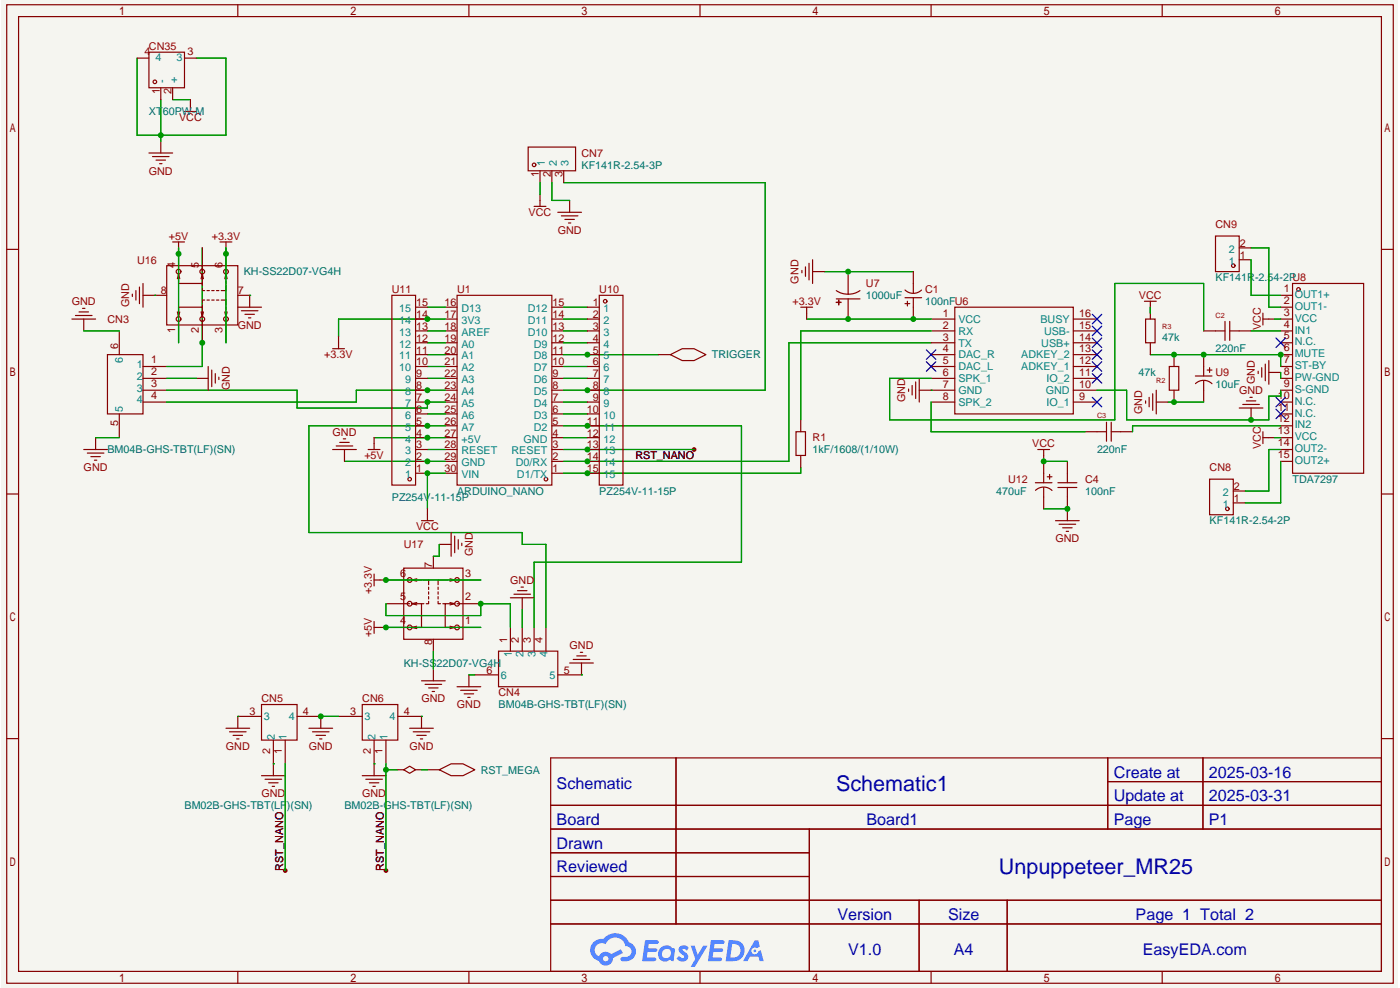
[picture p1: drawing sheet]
<svg xmlns="http://www.w3.org/2000/svg" width="297mm" height="210mm" viewBox="0 0 297 210" stroke-linecap="round" stroke-linejoin="round" font-family="sans-serif">
<path d="M.4 0h296.4v209.5h-296.4z" fill="#f5f5f0"/>
<g fill="#850000">
<circle cx="147.3" cy="95.3" r=".5"/>
<circle cx="60.5" cy="184.6" r=".5"/>
<circle cx="81.9" cy="184.6" r=".5"/>
</g>
<g fill="none" stroke="#850000" stroke-width=".25">
<path d="M1.4 1h294.4v207.5h-294.4zM3.9 3.5h289.3v202.5h-289.3zM50.5 1v2.5M99.5 1v2.5M148.6 1v2.5M197.6 1v2.5M246.7 1v2.5M1.4 52.9h2.5M293.2 52.9h2.6M1.4 104.8h2.5M293.2 104.8h2.6M1.4 156.7h2.5"/>
<path d="M293.2 156.7h2.6M116.9 160.7h176.3v45.3h-176.3zM116.9 170.8h176.3M116.9 175.8h176.3M143.5 160.7v35.3M171.8 175.8v30.2M235.1 160.7v15.1M235.1 165.8h58.1M255.4 160.7v15.1M116.9 180.9h54.9M116.9 190.9h176.3M116.9 185.9h54.9"/>
<path d="M116.9 196h176.3M195.1 190.9v15.1M213.8 190.9v15.1M50.5 206v2.5M99.5 206v2.5M148.6 206v2.5M197.6 206v2.5M246.7 206v2.5"/>
</g>
<g fill="#5487ff">
<path d="M144.4 200.8a1.29 1.29 0 0 1 1.8 .2l-.4 .7a.54 .54 0 0 0-.9-.3l.1 .2a1.27 1.27 0 0 1 .8 2 1.52 1.52 0 0 1-2.2-.3l.5-.6 .8 .5a.31 .31 0 0 0 .4-.3 .31 .31 0 0 0-.3-.3 1.11 1.11 0 0 1-.6-1.8z"/>
<path d="M146.6 200.6h.8l.7 1.9 1.2-1.9h.9l-2.7 4.5h-.9l1-1.7z"/>
<path d="M136.9 199.4h1.7a1.29 1.29 0 0 1 1.2 .2 .39 .39 0 0 1-.4 .6h-1.7l-.1 .9h1.6a.39 .39 0 0 1 .3 .5 .39 .39 0 0 1-.4 .3h-1.6l-.2 1.2h1.3a.45 .45 0 0 1 .5 .1 .45 .45 0 0 1 .2 .5l-.4 .2h-2.6z"/>
<path d="M150.9 199.4h1.6a1.31 1.31 0 0 1 1.3 .2 .39 .39 0 0 1-.4 .6h-1.7l-.2 .9h1.7a.39 .39 0 0 1 .3 .5 .39 .39 0 0 1-.4 .3h-1.7l-.1 1.2h1.3a.45 .45 0 0 1 .5 .1 .45 .45 0 0 1 .1 .5l-.3 .2h-2.6z"/>
<path d="M160.2 199.4h.7l.4 1.4-.6 .3a.75 .75 0 0 0-1.1 .3 .75 .75 0 0 0 .4 1 .75 .75 0 0 0 1-.6l.5-.3 .6 2.4h-.8l-.3-1h-1.8l-.5 1h-1z"/>
<path d="M154.7 199.4l-.7 4.5h1.5a2.25 2.25 0 0 0 2.6-2.3 2.25 2.25 0 0 0-2.7-2.2zM155.4 200.2a1.49 1.49 0 0 1 1.8 1.5 1.49 1.49 0 0 1-1.9 1.4h-.3z"/>
<path d="M140.1 201.2a1.57 1.57 0 0 0-.1 2.2 1.57 1.57 0 0 0 2.2 .1l.8 .4 .3-2.5-.2-.3h-.4a1.58 1.58 0 0 0-2.6 .1zM140.8 201.6a.97 .97 0 0 1 1.6 .4 .97 .97 0 0 1-1 1.2 .93 .93 0 0 1-.9-.6 .93 .93 0 0 1 .3-1z"/>
<path d="M126 199.8a2.34 2.34 0 0 0 1.1 4 1.53 1.53 0 0 0 1.8 1 1.53 1.53 0 0 0 1.2-1.6l2.1-1.1-.4-.8-2.1 1.1a1.56 1.56 0 0 0-2.6 .4 1.48 1.48 0 0 1-.7-2 1.48 1.48 0 0 1 2.2-.5 2.21 2.21 0 0 1 2.2-1.4 2.21 2.21 0 0 1 2 1.8 1.15 1.15 0 0 1 1.2 1 1.15 1.15 0 0 1-1 1.3h-.7a.46 .46 0 0 0-.6 .3 .46 .46 0 0 0 .4 .6 2.15 2.15 0 0 0 2.5-1 2.15 2.15 0 0 0-.3-2.6l-.8-.4a3.2 3.2 0 0 0-5.4-.8l-1.1 .1zM128 203.3a.6 .6 0 0 1 1.2 0 .6 .6 0 0 1-1.2 0z"/>
<circle cx="160.2" cy="201.7" r=".28"/>
</g>
<g fill="none" stroke="#850000" stroke-width=".25">
<path d="M29.1 12.3h2.5M31.6 11.1h7.6v7.5h-7.6zM34.1 18.6v2.5M36.6 18.6v2.5M39.2 12.3h2.5M31.6 32.5h5M32.4 33.2h3.5M33.1 34h2M33.9 34.7h.5M34.1 29.9v2.6M39.2 23.6h2.5M40.4 21.1v2.5"/>
<path d="M112.1 31.2h10.1v5h-10.1zM114.6 36.2v2.5M117.1 36.2v2.5M119.7 36.2v2.5M35.4 56.3h15.1v12.6h-15.1zM36.6 51.3h2.6M37.9 58.1v2h5v-2M37.9 51.3v6.3M37.9 58.1l-.2 1M37.9 58.1l.3 1M42.9 52.6v5M42.9 58.1l-.2 1"/>
<path d="M42.9 58.1l.3 1M46.7 51.3h2.5M47.7 59.1l.3-1 .2 1M48 51.3v6.3M48 58.6v.5M48 59.6v.5M113.4 43.8h2.5M114.6 41.3v2.5M118.4 45h5M119.2 45.8h3.5M119.9 46.5h2M120.7 47.3h.5"/>
<path d="M120.9 42.5v2.5M170.2 57.4v.5M171 56.6v2M171.7 55.8v3.6M172.5 57.6h2.5M172.5 55.1v5M180 57.6v4.8M193.9 57.6v4.5M258 50.1h5.1v7.5h-5.1zM263.1 55.1h2.5M263.1 52.6h2.5M15.3 67.7h5"/>
<path d="M16 66.9h3.5M16.8 66.2h2M17.5 65.4h.5M17.8 67.7v2.5M22.8 75.2h7.6v12.6h-7.6zM25.3 70.2v5M28.1 62.4v.5M28.8 61.6v2M29.6 60.9v3.5M30.4 77.7h5M30.4 62.6h5M30.4 60.1v5.1"/>
<path d="M37.7 66.2l.2 1M37.9 67.2v-2h5v2M37.9 67.7v5M38.2 66.2l-.3 1M42.7 66.2l.2 1M42.9 61.1v.5h.5M42.9 60.1v.5M42.9 64.7v.5M42.9 67.7v5M43.2 66.2l-.3 1M43.4 63.6h-.5v.5M43.9 61.6h.5"/>
<path d="M43.9 63.6h.5M44.2 77.7v5.1M44.9 78.5v3.5M44.9 61.6h.6M44.9 63.6h.6M45.7 79.2v2.1M46 61.6h.5M46 63.6h.5M46.5 80v.5M47 63.6h1v1.1M47.7 66.2l.3 1 .2-1M48 60.6v1h-1"/>
<path d="M48 65.2v.5M48 66.2v.5M48 67.7v5M50.5 65.2h5M50.5 62.6h2.5v2.6M51.2 65.9h3.6M52 66.7h2M52.7 67.4h.5M70.6 74h2.5M71.9 71.4v2.6M83.2 62.6h5v40.3h-5zM88.2 77.7h2.5"/>
<path d="M88.2 75.2h2.5M88.2 72.7h2.5M88.2 70.2h2.5M88.2 67.7h2.5M88.2 65.2h2.5M94.5 77.7h2.5M94.5 75.2h2.5M94.5 72.7h2.5M94.5 70.2h2.5M94.5 67.7h2.5M94.5 65.2h2.5M97 62.6h20.1v40.3h-20.1z"/>
<path d="M117.1 77.7h2.6M117.1 75.2h2.6M117.1 72.7h2.6M117.1 70.2h2.6M117.1 67.7h2.6M117.1 65.2h2.6M124.7 77.7h2.5M124.7 75.2h2.5M124.7 72.7h2.5M124.7 70.2h2.5M124.7 67.7h2.5M124.7 65.2h2.5"/>
<path d="M127.2 62.6h5v40.3h-5zM139.8 75.2h2.5M142.3 75.2l2.5-1.2h2.5l2.5 1.2-2.5 1.3h-2.5zM170 65.2h2.5M171.2 65.2v2.5M177.5 64.1h1zM177.5 61.6l1.5 .7 1 .1M177.5 63.4h5.1M178 63.6v1.1zM180 63.4v4.3M182.6 61.6l-1 .5-1.6 .3M192.1 61.5a2.51 2.51 0 0 0 3.5 0"/>
<path d="M192.1 63.1h3.5M192.1 64.4h1M192.6 63.9v1M193.9 63.1v4.6M197.6 77.7h5.1M197.6 75.2h5.1M197.6 72.7h5.1M197.6 70.2h5.1M197.6 67.7h5.1M202.7 65.2h25.1v22.6h-25.1zM227.8 77.7h5.1M227.8 75.2h5.1"/>
<path d="M227.8 72.7h5.1M227.8 70.2h5.1M227.8 67.7h5.1M242.9 63.9h2.5M243.2 67.7h2v5h-2zM244.2 63.9v3.8M244.2 72.7v2.5M248.2 77.7h2v5.1h-2zM249.2 75.2v2.5M253.7 79.7h3.6M255.5 70.2h4.5M255.5 75.2v4.5"/>
<path d="M256.3 78.5h1M256.8 78v1M260 68.2v4M261 70.2h4.6M261 68.2v4M267.1 78.7v.5M267.8 78v2M268.1 67.7h2.5M268.1 66.4v2.5M268.6 77.2v3.6M269.3 79h2.6M269.3 76.5v5"/>
<path d="M271.9 77.7h2.5M271.9 75.2h2.5M271.9 72.7h2.5M271.9 70.2h2.5M271.9 67.7h2.5M271.9 65.2h2.5M271.9 62.6h2.5M274.4 60.1h15.1v40.3h-15.1zM17.8 95.3h5M18.5 96.1h3.6M19.3 96.9h2M20 97.6h.5"/>
<path d="M20.3 92.8v2.5M25.3 87.8v5M30.4 85.3h5M30.4 82.8h5M30.4 80.2h5M41.7 80.2h2.5M70.6 95.3h5M71.4 94.6h3.5M72.1 93.8h2M72.9 93.1h.5M73.1 95.3v2.6M78.2 95.3h2.5"/>
<path d="M79.4 92.8v2.5M88.2 97.9h2.5M88.2 95.3h2.5M88.2 92.8h2.5M88.2 90.3h2.5M88.2 87.8h2.5M88.2 85.3h2.5M88.2 82.8h2.5M88.2 80.2h2.5M94.5 97.9h2.5M94.5 95.3h2.5M94.5 92.8h2.5"/>
<path d="M94.5 90.3h2.5M94.5 87.8h2.5M94.5 85.3h2.5M94.5 82.8h2.5M94.5 80.2h2.5M117.1 97.9h2.6M117.1 95.3h2.6M117.1 92.8h2.6M117.1 90.3h2.6M117.1 87.8h2.6M117.1 85.3h2.6M117.1 82.8h2.6"/>
<path d="M117.1 80.2h2.6M124.7 97.9h2.5M124.7 95.3h2.5M124.7 92.8h2.5M124.7 90.3h2.5M124.7 87.8h2.5M124.7 85.3h2.5M124.7 82.8h2.5M124.7 80.2h2.5M169 91.6h2v5h-2zM170 89.1v2.5M170 96.6v2.5"/>
<path d="M192.9 82.5v.5M193.6 81.8v2M194.4 81v3.5M195.1 82.8h7.6M195.1 80.2v5.1M197.6 85.3h5.1M197.6 80.2h5.1M220.3 95.3h2.5M221.5 95.3v7.1M226.6 97.9v4.5M227.8 85.3h5.1M227.8 82.8h5.1"/>
<path d="M227.8 80.2h5.1M230.3 91.6h4.6M234.9 89.6v4M235.9 91.6h4.5M235.9 89.6v4M243.2 85v.5M243.9 84.3v2M244.7 83.5v3.5M245.4 85.3h2.6M245.4 82.8v5M249.2 82.8v2.5M253.8 81.4a2.51 2.51 0 0 1 3.5 0"/>
<path d="M255.5 80.8v4.5M263.1 86.5h5M263.8 85.8h3.5M264.6 85h2M265.3 84.3h.5M265.6 86.5v2.6M268.1 92.8h2.5M268.1 91.6v2.5M271.9 97.9h2.5M271.9 95.3h2.5M271.9 92.8h2.5M271.9 90.3h2.5"/>
<path d="M271.9 87.8h2.5M271.9 85.3h2.5M271.9 82.8h2.5M271.9 80.2h2.5M88.2 100.4h2.5M89.5 110.4h2.5M90.7 107.9v2.5M92 118v2.5M93.2 115.5h2.6M94.5 100.4h2.5M95.8 113v5M96.5 113.7v3.5"/>
<path d="M97.3 114.5v2M98 115.2v.5M117.1 100.4h2.6M124.7 100.4h2.5M219.8 102.4h3.5M219.8 104a2.51 2.51 0 0 1 3.5 0M221.5 103.4v4.5M222.3 101.1h1M222.8 100.6v1M224.1 110.4h5M224.6 103.4h4M224.6 102.4h4"/>
<path d="M224.8 111.2h3.5M225.6 111.9h2M226.3 112.7h.5M226.6 103.4v7M256.8 101.6h5v7.6h-5zM261.8 106.7h2.5M261.8 104.1h2.5M79.4 121.8v2.5M79.4 131.8v2.5M79.4 123h7.6M79.4 133.1h7.6M81.9 128h5.1"/>
<path d="M85.7 120.5h12.6v15.1h-12.6zM87.5 128h2v5.1h-2M87.5 123l1 .3M87.5 133.1l1 .2M87.5 128l1 .3M88 123h.5M88.5 132.8l-1 .3M88.5 127.8l-1 .2M88.5 122.8l-1 .2M89 123h.5M89.5 128h.5M90 123h1v1"/>
<path d="M91 127.5v.5h-.5M91 124.5v.5M91 125.5v.5M91 126.5v.5M92 135.6v2.5M93 127.5v.5h.5M93 124.5v.5M93 125.5v.5M93 126.5v.5M94 123h-1v1M94 128h.5M94.5 123h.5"/>
<path d="M95.5 123h.5M95.5 122.8l1 .2-1 .3M95.5 127.8l1 .2M95.5 132.8l1 .3M96.5 128h-2v5.1h2M96.5 128l-1 .3M96.5 133.1l-1 .2M97 123h5.1M97 133.1h5.1M97 128h5.1M105.8 138.1h12.6v7.6h-12.6zM108.3 133.1v5"/>
<path d="M108.3 126.8h5.1M109.1 126h3.5M109.8 125.3h2.1M110.6 124.5h.5M110.9 126.8v2.5M110.9 133.1v5M113.4 133.1v5M115.9 133.1v5M121.7 139.9h3.5M122.4 139.1h2M123.2 138.4h.5M48 154.5h5"/>
<path d="M48.7 155.2h3.5M49.5 156h2M50.2 156.7h.5M55.5 149.4h7.6v7.6h-7.6zM55.5 151.9h-5v2.6M58 157v7.5M60.5 157v5M63.1 151.9h5v2.6M65.6 154.5h5M66.3 155.2h3.6M67.1 156h2M67.8 156.7h.5"/>
<path d="M71.9 151.9h5M76.9 149.4h7.5v7.6h-7.5zM79.4 157v7.5M81.9 157v5M84.4 151.9h5.1v2.6M87 154.5h5M87.7 155.2h3.5M88.5 156h2M89.2 156.7h.5M89.5 144.4h5M90.2 145.2h3.5M91 145.9h2"/>
<path d="M91.7 146.7h.5M92 141.9v2.5M97 145.7h5.1M97.8 146.4h3.5M98.5 147.2h2M99.3 147.9h.5M99.5 143.1v2.6M100.8 143.1h5M120.9 140.6h5M123.4 140.6v2.5h-5M55.5 164.5h5M56.3 165.3h3.5"/>
<path d="M57 166h2M57.8 166.8h.5M76.9 164.5h5M77.6 165.3h3.6M78.4 166h2M79.2 166.8h.5M84.4 163.3h1.3M85.7 163.3l1.3-.8 1.2 .8-1.2 .7zM88.2 163.3h1.3M90.7 163.3h2.5M93.2 163.3l2.6-1.3h2.5l2.5 1.3-2.5 1.2h-2.5z"/>
<circle cx="32.9" cy="17.4" r=".38"/>
<circle cx="113.4" cy="35" r=".38"/>
<circle cx="37.9" cy="57.6" r=".5"/>
<circle cx="42.9" cy="57.6" r=".5"/>
<circle cx="48" cy="57.6" r=".5"/>
<circle cx="261.8" cy="56.3" r=".38"/>
<circle cx="37.9" cy="67.7" r=".5"/>
<circle cx="42.9" cy="67.7" r=".5"/>
<circle cx="48" cy="67.7" r=".5"/>
<circle cx="128.5" cy="63.9" r=".38"/>
<circle cx="275.6" cy="61.4" r=".38"/>
<circle cx="87" cy="101.6" r=".38"/>
<circle cx="115.9" cy="101.6" r=".38"/>
<circle cx="260.5" cy="107.9" r=".38"/>
<circle cx="87" cy="123" r=".5"/>
<circle cx="87" cy="128" r=".5"/>
<circle cx="87" cy="133.1" r=".5"/>
<circle cx="97" cy="123" r=".5"/>
<circle cx="97" cy="128" r=".5"/>
<circle cx="97" cy="133.1" r=".5"/>
</g>
<g fill="none" stroke="#009600" stroke-width=".25">
<path d="M29.1 12.3v16.4h18.9v-16.4h-6.3M34.1 21.1v8.8M36.6 21.1h3.8M114.6 38.7v2.6M117.1 38.7v3.8h3.8M119.7 38.7h42.7v44.1h-42.7M37.9 52.6v20.1M42.9 52.6v25.1h-7.5M48 52.6v20.1M175 57.6h18.9M265.6 52.6h3.7v12.6h2.6M265.6 55.1v7.5h6.3"/>
<path d="M17.8 70.2h7.5M32.9 62.6h.1M53 62.6h.1M90.7 77.7h3.8M90.7 75.2h3.8M90.7 72.7h3.8M90.7 70.2h3.8M90.7 65.2h3.8M94.5 67.7h-22.6v3.7M119.7 77.7h5M119.7 75.2h20.1M119.7 72.7h5"/>
<path d="M119.7 70.2h5M119.7 67.7h5M119.7 65.2h5M171.2 67.7h26.4M197.6 72.7h-30.1v25.2h-47.8M197.6 70.2h-27.6v18.9M244.2 75.2h27.7v2.5M244.2 65.2v1.2M255.5 70.2v-10.1h-18.9v29h-47.8v-8.9h8.8M265.6 70.2h6.3M270.6 67.7h1.3M271.9 79v1.2"/>
<path d="M20.3 92.8h5M35.4 82.8h27.7v3.7h27.6v-1.2h3.8M35.4 80.2h6.3M73.1 97.9h21.4M79.4 92.8h15.1M90.7 95.3h3.8M90.7 87.8h3.8M90.7 80.2h3.8M94.5 90.3h-28.9v22.7h45.3v2.5h5v17.6M94.5 82.8h-18.9v2.5h-40.2M119.7 95.3h27.6M119.7 92.8h5"/>
<path d="M119.7 90.3h37.7v28.9h-44v13.9M119.7 87.8h5M119.7 85.3h5M119.7 80.2h5M170 99.1v1.3h-50.3M197.6 82.8h.1M197.6 85.3v6.3h32.7M221.5 97.9h5.1M232.9 82.8h6.3v6.3h30.1v-5.1h2.6v-1.2M248 85.3h7.5M270.6 92.8h1.3M271.9 95.3h-2.6v8.8h-5"/>
<path d="M271.9 90.3h-31.5v1.3M271.9 97.9v8.8h-7.6M93.2 115.5v2.5h-1.2M94.5 100.4h-3.8v7.5M221.5 107.9h5.1M81.9 128v2.6h20.2v-2.6h6.2v5.1M81.9 123h20.2M81.9 133.1h20.2M92 138.1v3.8M110.9 129.3v3.8M50.5 151.9h.1M68.1 151.9h3.8"/>
<path d="M89.5 151.9h.1M99.5 143.1h1.3M123.4 143.1h.1M58 162h.1M60.5 162v22.6M79.4 162h.1M81.9 162v22.6M81.9 163.3h2.5M89.5 163.3h1.2"/>
</g>
<g fill="none" stroke="#000085" stroke-width=".25">
<path d="M196.6 74.2l2.1 2M196.6 76.7l2.1 2M198.7 74.2l-2.1 2M198.7 76.7l-2.1 2M231.9 79.2l2 2.1M231.9 76.7l2 2M231.9 74.2l2 2M231.9 71.7l2 2M231.9 69.2l2 2M231.9 66.7l2 2M233.9 79.2l-2 2.1M233.9 76.7l-2 2"/>
<path d="M233.9 74.2l-2 2M233.9 71.7l-2 2M233.9 69.2l-2 2M233.9 66.7l-2 2M270.8 71.7l2.1 2M272.9 71.7l-2.1 2M231.9 84.3l2 2M233.9 84.3l-2 2M270.8 84.3l2.1 2M270.8 86.8l2.1 2M272.9 84.3l-2.1 2M272.9 86.8l-2.1 2"/>
</g>
<g fill="#009600">
<circle cx="90.7" cy="100.4" r=".63"/>
<circle cx="90.7" cy="97.9" r=".63"/>
<circle cx="90.7" cy="92.8" r=".63"/>
<circle cx="90.7" cy="90.3" r=".63"/>
<circle cx="90.7" cy="85.3" r=".63"/>
<circle cx="90.7" cy="82.8" r=".63"/>
<circle cx="90.7" cy="67.7" r=".63"/>
<circle cx="124.7" cy="75.2" r=".63"/>
<circle cx="124.7" cy="82.8" r=".63"/>
<circle cx="124.7" cy="90.3" r=".63"/>
<circle cx="124.7" cy="95.3" r=".63"/>
<circle cx="124.7" cy="97.9" r=".63"/>
<circle cx="124.7" cy="100.4" r=".63"/>
<circle cx="68.1" cy="151.9" r=".63"/>
<circle cx="81.9" cy="163.3" r=".63"/>
<circle cx="42.9" cy="72.7" r=".63"/>
<circle cx="180" cy="67.7" r=".63"/>
<circle cx="193.9" cy="67.7" r=".63"/>
<circle cx="180" cy="57.6" r=".63"/>
<circle cx="271.9" cy="75.2" r=".63"/>
<circle cx="255.5" cy="75.2" r=".63"/>
<circle cx="249.2" cy="75.2" r=".63"/>
<circle cx="249.2" cy="85.3" r=".63"/>
<circle cx="226.6" cy="107.9" r=".63"/>
<circle cx="221.5" cy="97.9" r=".63"/>
<circle cx="265.6" cy="89.1" r=".63"/>
<circle cx="34.1" cy="28.7" r=".63"/>
<circle cx="102.1" cy="128" r=".63"/>
<circle cx="81.9" cy="123" r=".63"/>
<circle cx="81.9" cy="133.1" r=".63"/>
<circle cx="48" cy="53.8" r=".63"/>
<circle cx="37.9" cy="53.8" r=".63"/>
</g>
<g font-size="4.6" fill="#0000c2">
<text x="177.5" y="167.8">Schematic1</text>
<text x="212.1" y="185.4">Unpuppeteer_MR25</text>
</g>
<g font-size="3.4" fill="#0000c2">
<text x="118.2" y="167.4">Schematic</text>
<text x="236.4" y="164.9">Create at</text>
<text x="256.6" y="164.9">2025-03-16</text>
<text x="236.4" y="170">Update at</text>
<text x="256.6" y="170">2025-03-31</text>
<text x="118.2" y="175">Board</text>
<text x="183.9" y="175">Board1</text>
<text x="236.4" y="175">Page</text>
<text x="256.6" y="175">P1</text>
<text x="118.2" y="180">Drawn</text>
<text x="118.2" y="185">Reviewed</text>
<text x="177.8" y="195.1">Version</text>
<text x="201.2" y="195.1">Size</text>
<text x="241.1" y="195.1">Page 1 Total 2</text>
<text x="180" y="202.7">V1.0</text>
<text x="202.5" y="202.7">A4</text>
<text x="242.6" y="202.7">EasyEDA.com</text>
</g>
<g font-size="2.3" fill="#840000">
<text x="30.7" y="11.6">4</text>
<text x="39.8" y="11.6">3</text>
<text x="33.9" y="20" transform="rotate(-90 33.9 20)">1</text>
<text x="36.4" y="20" transform="rotate(-90 36.4 20)">2</text>
<text x="114.4" y="37.6" transform="rotate(-90 114.4 37.6)">1</text>
<text x="116.9" y="37.6" transform="rotate(-90 116.9 37.6)">2</text>
<text x="119.4" y="37.6" transform="rotate(-90 119.4 37.6)">3</text>
<text x="263.2" y="52.3">2</text>
<text x="37.2" y="56.8" transform="rotate(-90 37.2 56.8)">4</text>
<text x="42.2" y="56.8" transform="rotate(-90 42.2 56.8)">5</text>
<text x="47.3" y="56.8" transform="rotate(-90 47.3 56.8)">6</text>
<text x="263.2" y="54.9">1</text>
<text x="34.1" y="62.4">8</text>
<text x="50.5" y="62.4">7</text>
<text x="88.3" y="64.9">15</text>
<text x="94.4" y="64.9">16</text>
<text x="117.3" y="64.9">15</text>
<text x="125.8" y="64.9">1</text>
<text x="272.5" y="61.9">1</text>
<text x="272.5" y="64.4">2</text>
<text x="37.2" y="70.7" transform="rotate(-90 37.2 70.7)">1</text>
<text x="42.2" y="70.7" transform="rotate(-90 42.2 70.7)">2</text>
<text x="47.3" y="70.7" transform="rotate(-90 47.3 70.7)">3</text>
<text x="88.3" y="70">13</text>
<text x="88.3" y="67.4">14</text>
<text x="94.4" y="67.4">17</text>
<text x="94.4" y="70">18</text>
<text x="117.3" y="70">13</text>
<text x="117.3" y="67.4">14</text>
<text x="125.8" y="67.4">2</text>
<text x="125.8" y="70">3</text>
<text x="200.1" y="67.2">1</text>
<text x="200.1" y="69.7">2</text>
<text x="229.1" y="69.7">15</text>
<text x="229.1" y="67.2">16</text>
<text x="272.5" y="67">3</text>
<text x="272.5" y="69.5">4</text>
<text x="272.5" y="72">5</text>
<text x="25.1" y="74" transform="rotate(-90 25.1 74)">6</text>
<text x="32.1" y="77">1</text>
<text x="88.3" y="77.5">10</text>
<text x="88.3" y="75">11</text>
<text x="88.3" y="72.5">12</text>
<text x="94.4" y="72.5">19</text>
<text x="94.4" y="75">20</text>
<text x="94.4" y="77.5">21</text>
<text x="117.3" y="77.5">10</text>
<text x="117.3" y="75">11</text>
<text x="117.3" y="72.5">12</text>
<text x="125.8" y="72.5">4</text>
<text x="125.8" y="75">5</text>
<text x="125.8" y="77.5">6</text>
<text x="200.1" y="72.2">3</text>
<text x="200.1" y="74.8">4</text>
<text x="200.1" y="77.3">5</text>
<text x="229.1" y="77.3">12</text>
<text x="229.1" y="74.8">13</text>
<text x="229.1" y="72.2">14</text>
<text x="272.5" y="74.5">6</text>
<text x="272.5" y="77">7</text>
<text x="32.1" y="79.5">2</text>
<text x="32.1" y="82.1">3</text>
<text x="88.3" y="82.5">8</text>
<text x="88.3" y="80">9</text>
<text x="94.4" y="80">22</text>
<text x="94.4" y="82.5">23</text>
<text x="117.3" y="82.5">8</text>
<text x="117.3" y="80">9</text>
<text x="125.8" y="80">7</text>
<text x="125.8" y="82.5">8</text>
<text x="200.1" y="79.8">6</text>
<text x="200.1" y="82.3">7</text>
<text x="229.1" y="82.3">10</text>
<text x="229.1" y="79.8">11</text>
<text x="272.5" y="79.5">8</text>
<text x="272.5" y="82.1">9</text>
<text x="32.1" y="84.6">4</text>
<text x="88.3" y="87.6">6</text>
<text x="88.3" y="85.1">7</text>
<text x="94.4" y="85.1">24</text>
<text x="94.4" y="87.6">25</text>
<text x="117.3" y="87.6">6</text>
<text x="117.3" y="85.1">7</text>
<text x="124.5" y="87.6">10</text>
<text x="125.8" y="85.1">9</text>
<text x="200.1" y="84.8">8</text>
<text x="229.1" y="84.8">9</text>
<text x="271.2" y="84.6">10</text>
<text x="271.2" y="87.1">11</text>
<text x="271.2" y="89.6">12</text>
<text x="25.1" y="90.3" transform="rotate(-90 25.1 90.3)">5</text>
<text x="88.3" y="95.1">3</text>
<text x="88.3" y="92.6">4</text>
<text x="88.3" y="90.1">5</text>
<text x="94.4" y="90.1">26</text>
<text x="94.4" y="92.6">27</text>
<text x="94.4" y="95.1">28</text>
<text x="117.3" y="95.1">3</text>
<text x="117.3" y="92.6">4</text>
<text x="117.3" y="90.1">5</text>
<text x="124.5" y="90.1">11</text>
<text x="124.5" y="92.6">12</text>
<text x="124.5" y="95.1">13</text>
<text x="271.2" y="92.1">13</text>
<text x="271.2" y="94.6">14</text>
<text x="88.3" y="100.1">1</text>
<text x="88.3" y="97.6">2</text>
<text x="94.4" y="97.6">29</text>
<text x="94.4" y="100.1">30</text>
<text x="117.3" y="100.1">1</text>
<text x="117.3" y="97.6">2</text>
<text x="124.5" y="97.6">14</text>
<text x="124.5" y="100.1">15</text>
<text x="271.2" y="97.1">15</text>
<text x="261.9" y="106.4">1</text>
<text x="261.9" y="103.9">2</text>
<text x="84.9" y="122.3">6</text>
<text x="91.8" y="120.5" transform="rotate(-90 91.8 120.5)">7</text>
<text x="98.8" y="122.3">3</text>
<text x="84.9" y="127.3">5</text>
<text x="98.8" y="127.3">2</text>
<text x="84.9" y="132.4">4</text>
<text x="91.8" y="136.9" transform="rotate(-90 91.8 136.9)">8</text>
<text x="98.8" y="132.4">1</text>
<text x="107.6" y="136.4" transform="rotate(-90 107.6 136.4)">1</text>
<text x="110.1" y="136.4" transform="rotate(-90 110.1 136.4)">2</text>
<text x="112.7" y="136.4" transform="rotate(-90 112.7 136.4)">3</text>
<text x="115.2" y="136.4" transform="rotate(-90 115.2 136.4)">4</text>
<text x="103.3" y="142.9">6</text>
<text x="119.7" y="142.9">5</text>
<text x="53" y="151.7">3</text>
<text x="64.3" y="151.7">4</text>
<text x="74.4" y="151.7">3</text>
<text x="85.7" y="151.7">4</text>
<text x="57.3" y="160" transform="rotate(-90 57.3 160)">2</text>
<text x="59.8" y="160" transform="rotate(-90 59.8 160)">1</text>
<text x="78.7" y="160" transform="rotate(-90 78.7 160)">2</text>
<text x="81.2" y="160" transform="rotate(-90 81.2 160)">1</text>
</g>
<g font-size="2.3" fill="#a90000">
<text x="31.6" y="10.6">CN35</text>
<text x="38" y="25.7">VCC</text>
<text x="123.4" y="33.3">CN7</text>
<text x="31.6" y="37">GND</text>
<text x="112.2" y="45.8">VCC</text>
<text x="35.8" y="50.9">+5V</text>
<text x="44.9" y="50.9">+3.3V</text>
<text x="118.4" y="49.6">GND</text>
<text x="258" y="48.3">CN9</text>
<text x="29.1" y="55.9">U16</text>
<text x="15.2" y="64.7">GND</text>
<text x="27.4" y="65.2" transform="rotate(-90 27.4 65.2)">GND</text>
<text x="83.2" y="62.2">U11</text>
<text x="97" y="62.2">U1</text>
<text x="127.2" y="62.2">U10</text>
<text x="168.2" y="64.7">+3.3V</text>
<text x="169.5" y="60.1" transform="rotate(-90 169.5 60.1)">GND</text>
<text x="183.8" y="60.9">U7</text>
<text x="196.4" y="62.2">C1</text>
<text x="241.8" y="63.4">VCC</text>
<text x="22.8" y="68.5">CN3</text>
<text x="50.5" y="69.7">GND</text>
<text x="267.6" y="70.1" transform="rotate(-90 267.6 70.1)">VCC</text>
<text x="68.8" y="76">+3.3V</text>
<text x="48.8" y="82.8" transform="rotate(-90 48.8 82.8)">GND</text>
<text x="258" y="79.8">U9</text>
<text x="263" y="83.6">GND</text>
<text x="266.4" y="81.5" transform="rotate(-90 266.4 81.5)">GND</text>
<text x="192.2" y="85.3" transform="rotate(-90 192.2 85.3)">GND</text>
<text x="242.5" y="87.8" transform="rotate(-90 242.5 87.8)">GND</text>
<text x="70.6" y="92.4">GND</text>
<text x="172.5" y="93.6">R1</text>
<text x="219.1" y="94.9">VCC</text>
<text x="267.6" y="95.2" transform="rotate(-90 267.6 95.2)">VCC</text>
<text x="17.8" y="99.9">GND</text>
<text x="77.3" y="97.4">+5V</text>
<text x="256.8" y="99.9">CN8</text>
<text x="214" y="102.4">U12</text>
<text x="230.3" y="102.4">C4</text>
<text x="88.3" y="112.5">VCC</text>
<text x="85.7" y="116.3">U17</text>
<text x="100.3" y="118" transform="rotate(-90 100.3 118)">GND</text>
<text x="224" y="115">GND</text>
<text x="108.3" y="123.8">GND</text>
<text x="79" y="126" transform="rotate(-90 79 126)">+3.3V</text>
<text x="79" y="135.1" transform="rotate(-90 79 135.1)">+5V</text>
<text x="120.9" y="137.6">GND</text>
<text x="55.5" y="149">CN5</text>
<text x="76.9" y="149">CN6</text>
<text x="89.4" y="149">GND</text>
<text x="105.8" y="147.7">CN4</text>
<text x="97" y="150.2">GND</text>
<text x="47.9" y="159">GND</text>
<text x="65.6" y="159">GND</text>
<text x="86.9" y="159">GND</text>
<text x="55.5" y="169.1">GND</text>
<text x="76.9" y="169.1">GND</text>
</g>
<g font-size="2.3" fill="#008484">
<text x="33" y="12.9">4</text>
<text x="35.2" y="17.7" transform="rotate(-90 35.2 17.7)">-</text>
<text x="37.4" y="12.9">3</text>
<text x="37.7" y="17.7" transform="rotate(-90 37.7 17.7)">+</text>
<text x="115.7" y="35.3" transform="rotate(-90 115.7 35.3)">1</text>
<text x="118.2" y="35.3" transform="rotate(-90 118.2 35.3)">2</text>
<text x="120.7" y="35.3" transform="rotate(-90 120.7 35.3)">3</text>
<text x="260.8" y="53.6">2</text>
<text x="260.8" y="56.1">1</text>
<text x="274.8" y="63.2">OUT1+</text>
<text x="274.8" y="65.7">OUT1-</text>
<text x="84.7" y="71.2">13</text>
<text x="84.7" y="68.7">14</text>
<text x="84.7" y="66.2">15</text>
<text x="97.9" y="66.2">D13</text>
<text x="97.9" y="68.7">3V3</text>
<text x="97.9" y="71.2">AREF</text>
<text x="112" y="71.2">D10</text>
<text x="112" y="68.7">D11</text>
<text x="112" y="66.2">D12</text>
<text x="128.1" y="66.2">1</text>
<text x="128.1" y="68.7">2</text>
<text x="128.1" y="71.2">3</text>
<text x="203.4" y="68.5">VCC</text>
<text x="203.4" y="71">RX</text>
<text x="220.9" y="68.5">BUSY</text>
<text x="221.6" y="71">USB-</text>
<text x="274.8" y="68.2">VCC</text>
<text x="274.8" y="70.7">IN1</text>
<text x="26.1" y="77" transform="rotate(-90 26.1 77)">6</text>
<text x="84.7" y="76.2">11</text>
<text x="84.7" y="73.7">12</text>
<text x="97.9" y="73.7">A0</text>
<text x="97.9" y="76.2">A1</text>
<text x="113.3" y="76.2">D8</text>
<text x="113.3" y="73.7">D9</text>
<text x="128.1" y="73.7">4</text>
<text x="128.1" y="76.2">5</text>
<text x="203.4" y="73.5">TX</text>
<text x="203.4" y="76">DAC_R</text>
<text x="216.8" y="76">ADKEY_2</text>
<text x="221" y="73.5">USB+</text>
<text x="274.8" y="73.2">N.C.</text>
<text x="274.8" y="75.8">MUTE</text>
<text x="29.1" y="78">1</text>
<text x="29.1" y="80.5">2</text>
<text x="29.1" y="83.1">3</text>
<text x="84.7" y="78.8">10</text>
<text x="86" y="83.8">8</text>
<text x="86" y="81.3">9</text>
<text x="97.9" y="78.8">A2</text>
<text x="97.9" y="81.3">A3</text>
<text x="97.9" y="83.8">A4</text>
<text x="113.3" y="83.8">D5</text>
<text x="113.3" y="81.3">D6</text>
<text x="113.3" y="78.8">D7</text>
<text x="128.1" y="78.8">6</text>
<text x="128.1" y="81.3">7</text>
<text x="128.1" y="83.8">8</text>
<text x="203.4" y="78.5">DAC_L</text>
<text x="203.4" y="81">SPK_1</text>
<text x="203.4" y="83.6">GND</text>
<text x="216.8" y="78.5">ADKEY_1</text>
<text x="222" y="83.6">GND</text>
<text x="222.1" y="81">IO_2</text>
<text x="274.8" y="78.3">ST-BY</text>
<text x="274.8" y="80.8">PW-GND</text>
<text x="274.8" y="83.3">S-GND</text>
<text x="26.1" y="87.3" transform="rotate(-90 26.1 87.3)">5</text>
<text x="29.1" y="85.6">4</text>
<text x="86" y="88.8">6</text>
<text x="86" y="86.3">7</text>
<text x="97.9" y="86.3">A5</text>
<text x="97.9" y="88.8">A6</text>
<text x="113.3" y="88.8">D3</text>
<text x="113.3" y="86.3">D4</text>
<text x="128.1" y="86.3">9</text>
<text x="128.1" y="88.8">10</text>
<text x="203.4" y="86.1">SPK_2</text>
<text x="222.1" y="86.1">IO_1</text>
<text x="274.8" y="85.8">N.C.</text>
<text x="274.8" y="88.3">N.C.</text>
<text x="86" y="93.9">4</text>
<text x="86" y="91.3">5</text>
<text x="97.9" y="91.3">A7</text>
<text x="97.9" y="93.9">+5V</text>
<text x="111.1" y="93.9">GND</text>
<text x="113.3" y="91.3">D2</text>
<text x="128.1" y="91.3">11</text>
<text x="128.1" y="93.9">12</text>
<text x="274.8" y="90.9">IN2</text>
<text x="274.8" y="93.4">VCC</text>
<text x="274.8" y="95.9">OUT2-</text>
<text x="86" y="101.4">1</text>
<text x="86" y="98.9">2</text>
<text x="86" y="96.4">3</text>
<text x="97.9" y="96.4">RESET</text>
<text x="97.9" y="98.9">GND</text>
<text x="97.9" y="101.4">VIN</text>
<text x="108.6" y="96.4">RESET</text>
<text x="109.5" y="98.9">D0/RX</text>
<text x="109.7" y="101.4">D1/TX</text>
<text x="128.1" y="96.4">13</text>
<text x="128.1" y="98.9">14</text>
<text x="128.1" y="101.4">15</text>
<text x="274.8" y="98.4">OUT2+</text>
<text x="259.6" y="107.7">1</text>
<text x="259.6" y="105.2">2</text>
<text x="106.3" y="143.9">6</text>
<text x="108.6" y="139.4" transform="rotate(-90 108.6 139.4)">1</text>
<text x="111.2" y="139.4" transform="rotate(-90 111.2 139.4)">2</text>
<text x="113.7" y="139.4" transform="rotate(-90 113.7 139.4)">3</text>
<text x="116.2" y="139.4" transform="rotate(-90 116.2 139.4)">4</text>
<text x="116.6" y="143.9">5</text>
<text x="56" y="152.7">3</text>
<text x="61.3" y="152.7">4</text>
<text x="77.4" y="152.7">3</text>
<text x="82.7" y="152.7">4</text>
<text x="58.3" y="157" transform="rotate(-90 58.3 157)">2</text>
<text x="60.8" y="157" transform="rotate(-90 60.8 157)">1</text>
<text x="79.7" y="157" transform="rotate(-90 79.7 157)">2</text>
<text x="82.2" y="157" transform="rotate(-90 82.2 157)">1</text>
</g>
<g font-size="2.3" fill="#006464">
<text x="31.6" y="24.4">XT60PW-M</text>
<text x="123.4" y="35.8">KF141R-2.54-3P</text>
<text x="51.7" y="58.4">KH-SS22D07-VG4H</text>
<text x="258" y="59.7">KF141R-2.54-2PU8</text>
<text x="183.8" y="63.4">1000uF</text>
<text x="196.4" y="64.7">100nFU6</text>
<text x="151.1" y="76">TRIGGER</text>
<text x="246.7" y="72.2">47k</text>
<text x="258" y="74.8">220nF</text>
<text x="241.7" y="79.8">47k</text>
<text x="258" y="82.3">10uF</text>
<text x="22.8" y="96.1">BM04B-GHS-TBT(LF)(SN)</text>
<text x="172.5" y="96.1">1kF/1608/(1/10W)</text>
<text x="232.9" y="96.1">220nF</text>
<text x="83.2" y="106.2">PZ254V-11-15P</text>
<text x="97" y="104.9">ARDUINO_NANO</text>
<text x="127.2" y="104.9">PZ254V-11-15P</text>
<text x="211.5" y="104.9">470uF</text>
<text x="230.3" y="104.9">100nF</text>
<text x="274.4" y="102.4">TDA7297</text>
<text x="256.8" y="111.2">KF141R-2.54-2P</text>
<text x="85.7" y="141.4">KH-SS22D07-VG4H</text>
<text x="105.8" y="150.2">BM04B-GHS-TBT(LF)(SN)</text>
<text x="102.1" y="164.1">RST_MEGA</text>
<text x="39.2" y="171.6">BM02B-GHS-TBT(LF)(SN)</text>
<text x="73.1" y="171.6">BM02B-GHS-TBT(LF)(SN)</text>
</g>
<g font-size="2.3">
<text x="134.9" y="97.4">RST_NANO</text>
<text x="60.1" y="184.6" transform="rotate(-90 60.1 184.6)">RST_NANO</text>
<text x="81.5" y="184.6" transform="rotate(-90 81.5 184.6)">RST_NANO</text>
</g>
<g font-size="1.5" fill="#a90000">
<text x="246.7" y="69.9">R3</text>
<text x="258" y="67.4">C2</text>
<text x="245.4" y="81.2">R2</text>
<text x="232.9" y="88.7">C3</text>
</g>
</svg>
